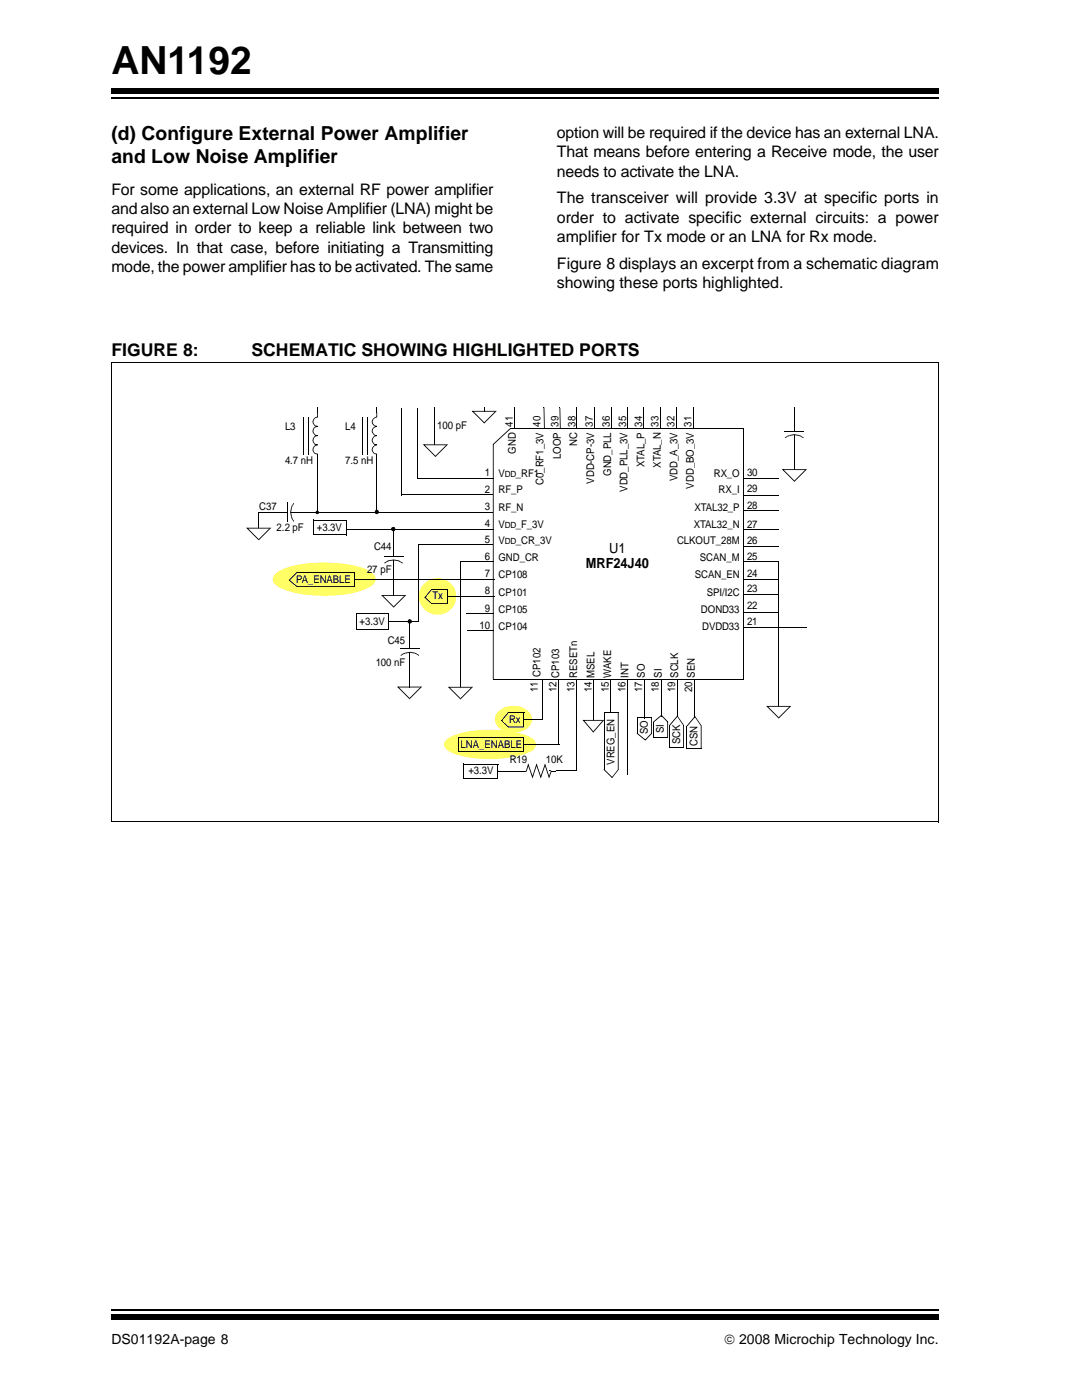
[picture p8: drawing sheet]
<svg xmlns="http://www.w3.org/2000/svg" width="216mm" height="279mm" viewBox="0 0 216 279" stroke-linecap="round" stroke-linejoin="round" font-family="sans-serif">
<path d="M22.2 19.6h165.1" fill="none" stroke="#000" stroke-width=".34"/>
<path d="M22.2 17.7h165.1v1.1h-165.1z" fill="#000"/>
<path d="M22.2 260.3h165.1v6h-165.1z" fill="#fff"/>
<path d="M22.2 261.4h165.1" fill="none" stroke="#000" stroke-width=".34"/>
<path d="M22.2 262.4h165.1v1h-165.1z" fill="#000"/>
<g fill="#ffff65">
<path d="M89.3 147.5a16 16 0 0 1 8.5-1.8 18.1 18.1 0 0 1 8.1 1.6 1.3 1.3 0 0 1 .8 1.8 6.1 6.1 0 0 1-3.8 1.8 26 26 0 0 1-11.9-.4 2.76 2.76 0 0 1-2.3-2l.2-.5z" fill-rule="evenodd"/>
<path d="M99.3 142.3a4.4 4.4 0 0 1 6.5 .2 2.15 2.15 0 0 1-1.1 3.1 4.6 4.6 0 0 1-5.4-.8 1.87 1.87 0 0 1 0-2.5z" fill-rule="evenodd"/>
<path d="M55.1 114.5a9.7 9.7 0 0 1 4.9-1.8 27.1 27.1 0 0 1 13.1 1 2.28 2.28 0 0 1 1.8 1.9 1.79 1.79 0 0 1-1.2 1.5 19.5 19.5 0 0 1-9 1.7 17.7 17.7 0 0 1-9.5-2.1 1.39 1.39 0 0 1-.6-1.5z" fill-rule="evenodd"/>
<circle cx="87.3" cy="119" r="3.6"/>
</g>
<g fill="#ffff65">
<path d="M89 147.7a13.4 13.4 0 0 1 7.6-2 19.1 19.1 0 0 1 9.4 1.5 1.49 1.49 0 0 1 .9 1.3l-.1 .1-.4-.9-1.1-.6a23.1 23.1 0 0 0-11.1-1.1h.1a11.2 11.2 0 0 0-5.2 1.8l-.3 .5v.5l.6 .8 .9 .5 1.1 .4 2.8 .6a23.5 23.5 0 0 0 11.1-1l.8-.5 .5-.5 .2-.6 .1 .1-.3 .9a4.5 4.5 0 0 1-2.3 1.2 24.6 24.6 0 0 1-13.9-.4 2.07 2.07 0 0 1-1.8-2z"/>
<path d="M106.8 148.5l.1 .1z"/>
<path d="M99.4 142.1a4.4 4.4 0 0 1 6.5 .4l.3 1.1h-.2l-.3-1-1.2-1.1a5.1 5.1 0 0 0-2.8-.4l-1.2 .4-1 .7-.5 .8-.1 .6 .3 .9 .7 .8 1.8 .7a5.1 5.1 0 0 0 2.8-.4l.9-.7 .3-.4 .3-.9h.2a3.3 3.3 0 0 1-3.6 2.6 3.5 3.5 0 0 1-3.8-2.1v-1.1z"/>
<path d="M106 143.6h.2z"/>
<path d="M84.2 117a3.7 3.7 0 0 1 4.1-1.5 3.7 3.7 0 0 1 2.7 3.5h-.2l-.2-1.3-.8-1.1-1.1-.8-1.4-.3-.7 .1-1.3 .5-.9 1-.4 .6-.2 1.3 .2 1.4 .8 1.1 1.1 .7 1.4 .3 1.4-.3 1.1-.7 .8-1.1 .2-1.4h.2a3.7 3.7 0 0 1-4.7 3.5 3.7 3.7 0 0 1-2.1-5.5z"/>
<path d="M90.8 119h.2z"/>
<path d="M54.9 114.6a13.5 13.5 0 0 1 7.5-2.3 24.3 24.3 0 0 1 10.8 1.4 2.9 2.9 0 0 1 1.7 1.5l.1 .4h-.2l-.4-1-1.2-.8a25.9 25.9 0 0 0-12.5-1.1 12.7 12.7 0 0 0-5.4 1.7l-.5 .6-.2 .6 .2 .6 .5 .6 1 .5 1.2 .5 3.2 .7a25.8 25.8 0 0 0 12.5-1.2l1.2-.8 .2-.3 .2-.6h.2l-.2 .7-.3 .3a7.8 7.8 0 0 1-4.1 1.8 27 27 0 0 1-14.2-.9l-1-.6a1.4 1.4 0 0 1-.3-2.3z"/>
<path d="M74.8 115.6h.2z"/>
</g>
<g fill="none" stroke="#000" stroke-width=".2">
<path d="M63.4 91v11.3M80.2 81.4v17.4M80.2 98.7h18.1M83.3 95.5h15M83.4 81.5v13.9M86.8 81.2v7.4M101.9 85.5h46.6M102.6 81.3v4.1M115.1 81.3v4.2M118.7 81.3v4M122 81.3v4.2M125.1 81.2v4.3"/>
<path d="M128.4 81.3v4M131.7 81.3v4.2M135 81.3v4.2M138.4 81.3v4M148.4 85.5v50.2M148.5 98.8h6.9M51.5 102.3v3.4M59.6 102.3h38.7M62.5 106.8h6.7M62.6 103.8h6.7M62.6 103.8v3M69.1 105.6h29.4"/>
<path d="M69.2 103.8v3M70.8 115.6h27.8M83.4 108.7h14.9M83.5 108.6v15.3M89.3 119h9.3M98.4 112.1h-6.6v25.2M148.4 112.1h6.9M148.4 109.1h6.9M148.4 115.7h6.9M148.5 101.9h6.8M148.5 105.6h6.9M148.5 118.7h6.8"/>
<path d="M155.3 112.1v29M71.1 125.6h6.4M71.2 122.5h6.4M71.2 122.4v3.2M77.5 122.5v3.1M77.6 124h5.9M93.1 122.4h5.2M93.2 125.9h5.2M98.3 135.6h50.1M108.2 135.5v8.1M111.5 135.6v13.1M115.1 135.6v18.3"/>
<path d="M118.4 135.6v8.4M121.9 135.6v6.6M125.3 135.6v19M128.6 135.5v7.8M131.9 135.7v7.3M135.1 135.5v7.4M138.5 135.5v7.7M148.5 122.3h6.8M148.5 125.3h12.5M92.5 155.3h6.9M92.6 152.5h6.8M92.6 152.4v2.9"/>
<path d="M99.4 152.5v2.9M104.4 148.6h7.4M104.6 143.6h3.7M109.6 153.8h5.5"/>
</g>
<g fill="#000">
<path d="M63.3 90.9l.2 .1zM80.1 98.8h.2zM83.3 95.4l.1 .1zM86.7 88.6l.2 .1zM98.3 98.6l.1 .2zM98.3 95.4l.1 .2zM102.5 85.4l.2 .1zM108.5 81.2l.1 .1zM108.5 85.4l.2 .1zM111.6 81.3l.2 .1zM111.7 85.5l.2 .1zM115 85.5l.2 .1z"/>
<path d="M118.6 85.3l.1 .1zM121.9 85.5l.1 .1zM125.1 85.5l.1 .1zM128.4 85.3l.1 .1zM131.6 85.5l.2 .1zM134.9 85.5l.1 .1zM138.3 85.3l.2 .1zM148.5 98.8v.1zM51.4 102.2l.2 .1zM83.4 108.5l.2 .1zM91.7 112.1h.2zM98.3 102.2l.1 .2z"/>
<path d="M98.3 108.6l.1 .2zM98.4 112.1l.1 .1zM98.5 105.5l.1 .2zM98.6 115.5v.2zM98.6 118.9v.2zM148.3 112l.1 .2zM148.3 109l.1 .1zM148.3 115.6l.1 .1zM148.4 101.8l.1 .2zM148.5 105.5v.2zM148.5 118.6v.2zM155.2 112l.2 .1z"/>
<path d="M83.5 123.9l.1 .1zM98.3 88.6l3.6-3.2v.2l-3.4 3.1-.1-.1h.1v47h-.2zM98.3 122.3l.1 .2zM148.4 122.2l.1 .2zM148.5 125.2v.2z"/>
</g>
<path d="M108.6 81.3v4.1M111.8 81.4v4.1" fill="none" stroke="#000" stroke-width=".25"/>
<g fill="#fff">
<path d="M104.4 153.8l.1 .1z"/>
<path d="M105.4 152.4l.9 2.7h-.1l.9-2.8 .9 2.9-.2-.1 1-2.8 .8 2.8v.3l-.9-2.8h.1l-.9 2.8-.9-2.8 .1-.1-.8 2.9-1-2.7h.2l-.4 1.2h-.6v-.1h.5l.1 .1-.2-.1z"/>
<path d="M109.9 153.8l.1 .1-.4 1.3-.1-.1z"/>
<path d="M109.9 153.8h.9v.1h-.9z"/>
<path d="M104.1 153.8h6.9v.2h-6.9z"/>
</g>
<path d="M105.4 152.6l.9 2.5 .8-2.5 .8 2.5 .9-2.5 .8 2.5 .4-1.2-5-.1z" fill-rule="evenodd" fill="#fff"/>
<path d="M99.5 153.8v.2zM104.9 153.8l.2 .2zM105.4 152.4l.9 2.7h-.1l.9-2.7 .9 2.7h-.2l1-2.7v.3l-.9 2.7-.9-2.7 .1-.1-.8 2.8-1-2.7 .2-.1-.4 1.3-.2-.1zM104.9 153.9h.2zM108.7 152.7l.1-.1 .8 2.5v.3zM109.9 153.9l.2 .1-.5 1.1h-.1zM109.9 153.8l.2 .2zM110 153.8h.9v.2h-.9zM109.9 153.9h.2zM110.8 153.9h.2z" fill="#000"/>
<path d="M99.5 153.9h5.5" fill="none" stroke="#000" stroke-width=".2"/>
<g fill="#fff">
<path d="M72.4 83.2h2.6v7.4h-2.6z"/>
<path d="M72.4 83.1h2.7v.2h-2.7z"/>
<path d="M74.9 83.2h.2v7.5h-.2z"/>
<path d="M72.3 90.5h2.7v.2h-2.7z"/>
<path d="M72.3 83.1h.2v7.5h-.2z"/>
</g>
<path d="M72.4 83.1v7.6M73.3 83.1v7.6" fill="none" stroke="#000" stroke-width=".2"/>
<path d="M75.1 81.3h.2v1.1h-.2z" fill="#000"/>
<path d="M75.2 82.3v9.3v-1a.93 .93 0 0 1-.9-.9 .93 .93 0 0 1 .9-.9 .91 .91 0 0 1-.9-.9 .91 .91 0 0 1 .9-.9 .93 .93 0 0 1-.9-1 .93 .93 0 0 1 .9-.9 .93 .93 0 0 1-.9-.9 .93 .93 0 0 1 .9-1z" fill-rule="evenodd" fill="#fff"/>
<path d="M75.1 82.2l.2 .1zM75.1 90.6h.2v1.1h-.2zM75.1 82.3h.2v.9l-.7 .4-.3 .6 .3 .6 .6 .2v.2l-.6 .2-.3 .7 .3 .5 .6 .3v.1l-.6 .3-.3 .6 .3 .6 .6 .2v.2l-.6 .2-.3 .6 .3 .6 .6 .3h-.1l.1 .1a1.02 1.02 0 0 1-1-1 1.02 1.02 0 0 1 1-1v.2a1 1 0 0 1-1-1 1 1 0 0 1 1-1v.1a1.02 1.02 0 0 1-1-1 1.02 1.02 0 0 1 1-1v.2a1.02 1.02 0 0 1-1-1 1.02 1.02 0 0 1 1-1.1l-.1 .1z" fill="#000"/>
<path d="M75.2 91.4v10.8" fill="none" stroke="#000" stroke-width=".2"/>
<g fill="#fff">
<path d="M60.6 83.2h2.5v7.4h-2.5z"/>
<path d="M60.6 83.1h2.6v.2h-2.6z"/>
<path d="M63 83.2h.2v7.5h-.2z"/>
<path d="M60.5 90.5h2.6v.2h-2.6z"/>
<path d="M60.5 83.1h.2v7.5h-.2z"/>
</g>
<path d="M60.6 83.1v7.6M61.5 83.1v7.6" fill="none" stroke="#000" stroke-width=".2"/>
<path d="M63.3 81.3h.2v1.1h-.2z" fill="#000"/>
<path d="M63.4 82.3v9.3v-1a.93 .93 0 0 1-1-.9 .93 .93 0 0 1 1-.9 .91 .91 0 0 1-1-.9 .91 .91 0 0 1 1-.9 .93 .93 0 0 1-1-1 .93 .93 0 0 1 1-.9 .93 .93 0 0 1-1-.9 .93 .93 0 0 1 1-1z" fill-rule="evenodd" fill="#fff"/>
<path d="M63.3 82.2l.2 .1zM63.3 90.6h.2v1.1h-.2zM63.3 91.4h.2v1.1h-.2zM63.3 82.3h.2v.9l-.8 .4-.2 .6 .2 .6 .7 .2v.2l-.7 .2-.2 .7 .2 .5 .7 .3v.1l-.4 .1-.3 .2-.2 .6 .2 .6 .3 .2h.4v.2l-.6 .2-.3 .6 .2 .6 .7 .3h-.1l.1 .1a1.02 1.02 0 0 1-1-1 1.02 1.02 0 0 1 1-1v.2a1 1 0 0 1-1-1 1 1 0 0 1 1-1v.1a1.02 1.02 0 0 1-1-1 1.02 1.02 0 0 1 1-1v.2a1.02 1.02 0 0 1-1-1 1.02 1.02 0 0 1 1-1.1l-.1 .1z" fill="#000"/>
<path d="M49.3 105.4h4.6l-2.3 2.3z" fill="#fff"/>
<path d="M49.1 105.3h5l-.1 .2h-4.7v-.2l2.4 2.4-.1 .1zM51.6 107.7l2.2-2.3 .2 .1-2.3 2.3z" fill="#000"/>
<path d="M76.2 118.8h4.6l-2.3 2.3z" fill="#fff"/>
<path d="M78.5 121.1l2.3-2.3 .1 .1-2.3 2.4zM76 118.7h5.1l-.2 .2h-4.7v-.2l2.4 2.4-.1 .1z" fill="#000"/>
<path d="M79.4 137.1h4.6l-2.3 2.3z" fill="#fff"/>
<path d="M79.2 137h5l-.1 .2h-4.7v-.2l2.4 2.4-.1 .1zM81.7 139.4l2.2-2.3 .2 .1-2.4 2.4z" fill="#000"/>
<path d="M89.6 137.2h4.5l-2.2 2.2z" fill="#fff"/>
<path d="M89.4 137.1h5l-.2 .1h-4.6v-.1l2.3 2.3-.1 .1zM91.8 139.4l2.3-2.3 .1 .1-2.3 2.4z" fill="#000"/>
<path d="M84.6 88.8h4.6l-2.3 2.3z" fill="#fff"/>
<path d="M84.4 88.7h5l-.2 .2h-4.6v-.2l2.4 2.3-.2 .1zM86.8 91l2.3-2.3 .1 .2-2.3 2.3z" fill="#000"/>
<path d="M94.3 82.1h4.6l-2.3 2.3z" fill="#fff"/>
<path d="M94.1 82h5l-.1 .2h-4.7v-.2l2.4 2.3-.1 .2zM96.6 84.3l2.2-2.3 .2 .2-2.4 2.3z" fill="#000"/>
<path d="M116.4 143.8h4l-2 2.2z" fill="#fff"/>
<path d="M116.2 143.7h4.4l-.2 .1h-4v-.1l2 2.3-.1 .1zM120.3 143.7l.1 .1-2 2.4-.1-.2z" fill="#000"/>
<path d="M153.1 141h4.5l-2.2 2.3z" fill="#fff"/>
<path d="M152.9 140.9h5l-.2 .2h-4.6v-.2l2.3 2.3-.1 .1zM155.3 143.2l2.3-2.3 .1 .2-2.3 2.3z" fill="#000"/>
<path d="M156.2 93.7h4.6l-2.3 2.3z" fill="#fff"/>
<path d="M156 93.6h5l-.1 .2h-4.7v-.2l2.4 2.4-.1 .1zM158.5 96l2.2-2.3 .2 .1-2.4 2.4z" fill="#000"/>
<path d="M76.7 111.1h3.7v1.2a3.1 3.1 0 0 0-3.7 0z" fill-rule="evenodd" fill="#fff"/>
<g fill="#fff">
<path d="M76.7 111h3.8v.2h-3.8z"/>
<path d="M76.6 112.3l.4-.3v.1v-.1l.4-.2 .3-.1 .1 .1-.1-.1 .3-.1h.7l.9 .2 .3 .1-.1 .2 .1-.2 .2 .1-.1-.1 .4 .4-.1 .1v-1.3h.2v1.4l-.5-.4 .1-.1v.1l-.6-.2 .1-.1v.1l-.3-.1 .1-.1-.1 .1h-.3v-.2v.2h-.3v-.2v.2h-.7v-.2v.2l-.5 .1-.1-.1 .1 .1-.3 .2-.1-.2 .1 .2-.6 .3z"/>
<path d="M76.6 111h.1v1.3h-.1z"/>
</g>
<g fill="#000">
<path d="M76.6 110.9l.1 .2zM76.7 112.3l.4-.3 .1 .2-.4 .2zM76.7 112.4h.1zM77.1 112l.5-.2v.2l-.4 .2zM77.6 111.8l.9-.1 .1 .1-1 .2zM78.4 111.8l.2 .1zM78.4 111.9h.2v1.2h-.2zM78.4 105.5l.2 .1zM78.4 112.8l.2 .1zM78.6 111.7l.9 .1-.1 .2-.9-.2zM78.4 111.8h.2zM79.5 111.8l.4 .2-.1 .2-.4-.2z"/>
<path d="M79.9 112.1l.4 .2v.1l-.5-.2zM80.2 112.4h.2z"/>
</g>
<path d="M76.7 111h3.8M78.5 105.6v5.5M78.5 112.9v6" fill="none" stroke="#000" stroke-width=".2"/>
<path d="M79.9 129.5h3.8v1.2a3 3 0 0 0-3.8 0z" fill-rule="evenodd" fill="#fff"/>
<g fill="#fff">
<path d="M79.9 129.5h3.8v.1h-3.8z"/>
<path d="M79.9 130.7l.3-.2 .1 .1-.1-.1 .4-.2h-.3l.6-.2 1-.1 1.2 .3-.4-.2 1 .6-.1 .1v-1.3h.1v1.4l-.4-.3 .1-.1-.1 .1-.2-.1v-.2v.2l-.3-.2 .1-.1-.1 .1h-.2v-.2v.2l-.3-.1v-.2v.2h-.3v-.2v.2h-.4v-.2v.2h-.4v-.2l.1 .2-.3 .1-.1-.2 .1 .2-.6 .2-.1-.1 .1 .1-.6 .4z"/>
<path d="M79.8 129.5h.2v1.2h-.2z"/>
</g>
<path d="M79.8 129.4l.1 .1zM80 130.7l.4-.3v.2l-.3 .3zM80 130.7v.2zM80.4 130.4l.5-.1v.1l-.5 .2zM80.9 130.3l.9-.2v.2l-.9 .1zM81.7 130.2l.2 .1zM81.7 130.3h.2v1.2h-.2zM81.8 130.1l1 .2-.1 .1-.9-.1zM81.8 130.1v.2zM82.8 130.3l.4 .1-.1 .2-.4-.2zM83.2 130.5l.4 .2-.1 .2-.4-.3zM83.6 130.7v.2z" fill="#000"/>
<path d="M79.9 129.5h3.8M81.8 124v5.5M81.8 131.2v6" fill="none" stroke="#000" stroke-width=".2"/>
<path d="M156.6 86.1h3.8v1.2a3 3 0 0 0-3.8 0z" fill-rule="evenodd" fill="#fff"/>
<g fill="#fff">
<path d="M156.6 86h3.8v.2h-3.8z"/>
<path d="M156.5 86l.2 .1v1.2h-.2l.4-.3 .1 .2-.1-.2 .2-.1 .3-.1v.2l-.1-.2 .3-.1 .8-.1 1.5 .3-.5-.2 1 .5-.1 .2v-1.3h.1v1.4l-.4-.3 .1-.2-.1 .2-.2-.2 .1-.1-.1 .1-.3-.1 .1-.2v.2l-.3-.1v-.1v.1h-.3v-.2v.2l-.3-.1v-.1v.1h-.4v-.1v.1l-.4 .1v-.2l.1 .2h-.3l-.1-.1 .1 .1-.6 .2v-.1v.1l-.6 .5z"/>
</g>
<path d="M156.5 86h3.9M158.5 81.3v4.8M158.5 87.8v6" fill="none" stroke="#000" stroke-width=".2"/>
<path d="M156.6 87.3l.5-.3v.2l-.4 .2zM156.7 87.2v.2zM157.1 87l.4-.2 .1 .2-.5 .2zM157.5 86.8l1-.1v.1l-.9 .2zM158.4 86.8h.1v1.3h-.1zM158.5 86.7l1 .1-.1 .2-.9-.2zM158.5 86.7v.1zM159.5 86.8l.4 .2v.2l-.5-.2zM159.9 87l.4 .3-.1 .1-.4-.2zM160.3 87.2v.2z" fill="#000"/>
<path d="M57.3 100.4h1.2a3 3 0 0 0 0 3.7h-1.1z" fill-rule="evenodd" fill="#fff"/>
<path d="M57.2 100.3h1.5l-.3 .5-.1-.1 .1 .1-.1 .2-.2-.1 .2 .1-.1 .2h-.2h.2l-.1 .3-.2-.1 .2 .1-.1 .3-.1-.1h.1v.4h-.2h.2v.3h-.2h.2v.4h-.1h.1l.1 .2-.2 .1 .2-.1 .2 .6-.1 .1 .1-.1 .4 .6h-1.4l.1-.2h1.1v.2l-.2-.4 .1-.1-.1 .1-.2-.3 .1 .2-.3-.6-.1-1.1 .3-1.1-.2 .4 .6-1 .1 .1-1.3 .1v-.2l.1 3.8h-.1z" fill="#fff"/>
<g fill="none" stroke="#000" stroke-width=".2">
<path d="M22.3 72.4h165M22.3 72.3v91.7M187.2 72.4v91.7M148.5 95.5h6.8M51.6 102.2h5.8M57.3 100.3v3.9M59.3 114.2h11.5M70.7 114.2v2.9M86.1 117.6h3.2M89.2 117.6v2.9M91.4 150h13.1M91.5 147.1v2.9"/>
<path d="M91.5 147.2h13.1M101.4 142.2h3.2M104.5 142.2v3M104.5 147.2v2.9M120.5 142.1v11.5M120.5 142.2h2.9M127.1 143.1v3.2M127.1 143.2h3M130.4 147.2h2.9M130.4 144.1v3.1M133.6 149.3h2.9M133.6 144.8v4.6"/>
<path d="M137.1 149.4h2.9M137.1 144.9v4.5M22.2 164h165"/>
</g>
<g fill="#000">
<path d="M96.6 81.2h.1v.9h-.1zM148.4 95.4l.1 .2zM58.1 101.3h.2l-.2 .9h-.2zM57.9 102.2h.2zM58 102.1h1.4v.2h-1.4zM58.3 100.8l.1 .1-.1 .4h-.2zM57.9 102.2h.2l.2 .9-.2 .1zM58.1 103.2l.2-.1 .1 .5h-.1zM58.5 100.4l.2 .1-.3 .4-.1-.1zM58.3 103.6h.1l.3 .4-.2 .1zM58.5 100.5h.2zM58.5 104h.2z"/>
<path d="M59.1 102.1h1.9v.2h-1.9zM63.1 102h.4l.2 .3h-.2v-.2h-.2l-.2 .2 .2 .1 .2-.2 .2 .1-.2 .2-.3 .1-.2-.1-.1-.2zM63.5 102.2l.2 .1zM59.3 114.1l.1 .2-1.6 1.6-.1-.2 1.7 1.3-.2 .1 .1-.1h11.4v.1h-11.5l-1.6-1.3zM74.9 101.9l.2-.2 .4 .2 .1 .3h-.2v-.2l-.3-.1-.2 .3 .3 .2 .2-.2h.2l-.1 .3-.4 .1-.3-.2v-.2zM75.4 102.2h.2zM78.1 105.3l.4-.1h.3l.1 .4h-.2v-.2l-.2-.1-.3 .3 .3 .3 .2-.3h.2l-.1 .3-.3 .1-.3-.1-.2-.3zM78.7 105.6h.2zM81.4 123.7l.4-.1 .3 .1 .1 .3-.2 .1-.3-.4-.2 .3 .1 .3 .4-.1v-.2l.2 .1-.2 .3-.3 .1-.3-.2-.1-.3zM82 124l.2 .1zM86.1 117.5l.1 .2-1.3 1.6-.1-.1 1.4 1.2-.1 .1v-.1h3.1v.1h-3.1l-1.4-1.2zM101.4 142.1l.1 .2-1.3 1.6-.2-.1 1.5 1.2-.2 .2 .1-.2h3.1v.2h-3.2l-1.4-1.4z"/>
<path d="M123.3 142.2h.1v11.4l-1.3 1.7-1.7-1.7 .2-.1 1.6 1.6-.1 .1 1.2-1.7 .1 .1h-.1zM129.9 143.2h.2v3.2l-1.4 1.4-1.7-1.5h.2l1.6 1.3-.1 .1 1.3-1.4 .1 .1-.2-.1zM130.3 144.1l1.7-1.4 1.3 1.3v3.2h-.2v-3.1l.2-.1-.1 .1-1.3-1.4 .1 .1-1.5 1.3zM135.1 142.9l.1 .1-1.6 1.9-.1-.1 1.7-2 1.3 1.9v4.6h-.2v-4.5l.2-.1-.1 .1zM138.6 143l.1 .1-1.5 1.8h-.2l1.7-2 1.3 1.9v4.6h-.2v-4.5l.2-.1-.1 .1z"/>
</g>
<g fill="#000">
<path d="M63.1 102.1h.4v.3h-.4z" fill-rule="evenodd"/>
<path d="M74.9 101.9l.3-.1 .2 .1v.5l-.2 .1-.3-.1z" fill-rule="evenodd"/>
<path d="M78.2 105.3h.5v.5l-.2 .2-.3-.2-.1-.2z" fill-rule="evenodd"/>
<circle cx="81.8" cy="124" r=".37"/>
</g>
<text font-size="7.7" x="22.2" y="14.7">AN1192</text>
<g font-size="3.9">
<text x="22.2" y="28">(d) Configure External Power Amplifier</text>
<text x="22.2" y="32.6">and Low Noise Amplifier</text>
</g>
<g font-size="3.5">
<text x="22.2" y="71.1">FIGURE 8:</text>
<text x="50.2" y="71.1">SCHEMATIC SHOWING HIGHLIGHTED PORTS</text>
</g>
<g font-size="3.2">
<text x="111.1" y="27.5">option will be required if the device has an external LNA.</text>
<text x="111.1" y="31.4">That means before entering a Receive mode, the user</text>
<text x="111.1" y="35.3">needs to activate the LNA.</text>
<text x="22.2" y="38.8">For some applications, an external RF power amplifier</text>
<text x="111.1" y="40.6">The transceiver will provide 3.3V at specific ports in</text>
<text x="22.2" y="42.7">and also an external Low Noise Amplifier (LNA) might be</text>
<text x="22.2" y="46.6">required in order to keep a reliable link between two</text>
<text x="111.1" y="44.4">order to activate specific external circuits: a power</text>
<text x="22.2" y="50.5">devices. In that case, before initiating a Transmitting</text>
<text x="111.1" y="48.3">amplifier for Tx mode or an LNA for Rx mode.</text>
<text x="111.1" y="53.6">Figure 8 displays an excerpt from a schematic diagram</text>
<text x="22.2" y="54.3">mode, the power amplifier has to be activated. The same</text>
<text x="111.1" y="57.5">showing these ports highlighted.</text>
</g>
<g font-size="2.8">
<text x="116.9" y="113.4">MRF24J40</text>
<text x="121.6" y="110.4">U1</text>
<text x="22.2" y="268.1">DS01192A-page 8</text>
<text x="144.5" y="268.1">© 2008 Microchip Technology Inc.</text>
</g>
<g font-size="2.1">
<text x="56.9" y="85.8">L3</text>
<text x="68.9" y="85.8">L4</text>
<text x="87.2" y="85.6">100 pF</text>
<text x="102.3" y="85.2" transform="rotate(-90 102.3 85.2)">41</text>
<text x="107.9" y="85.2" transform="rotate(-90 107.9 85.2)">40</text>
<text x="111.5" y="85.2" transform="rotate(-90 111.5 85.2)">39</text>
<text x="114.8" y="85.2" transform="rotate(-90 114.8 85.2)">38</text>
<text x="115.2" y="89.1" transform="rotate(-90 115.2 89.1)">NC</text>
<text x="118.3" y="85.2" transform="rotate(-90 118.3 85.2)">37</text>
<text x="121.7" y="85.2" transform="rotate(-90 121.7 85.2)">36</text>
<text x="125" y="85.2" transform="rotate(-90 125 85.2)">35</text>
<text x="128.1" y="85.2" transform="rotate(-90 128.1 85.2)">34</text>
<text x="131.4" y="85.2" transform="rotate(-90 131.4 85.2)">33</text>
<text x="134.6" y="85.2" transform="rotate(-90 134.6 85.2)">32</text>
<text x="138" y="85.2" transform="rotate(-90 138 85.2)">31</text>
<text x="56.9" y="92.5">4.7 nH</text>
<text x="68.9" y="92.5">7.5 nH</text>
<text x="96.7" y="94.9">1</text>
<text x="99.5" y="95.1">V</text>
<text x="102.9" y="90.6" transform="rotate(-90 102.9 90.6)">GND</text>
<text x="103" y="95.1">_RF1</text>
<text x="111.9" y="91.6" transform="rotate(-90 111.9 91.6)">LOOP</text>
<text x="122" y="95" transform="rotate(-90 122 95)">GND_PLL</text>
<text x="128.6" y="93.3" transform="rotate(-90 128.6 93.3)">XTAL_P</text>
<text x="131.9" y="93.3" transform="rotate(-90 131.9 93.3)">XTAL_N</text>
<text x="142.4" y="95.1">RX_O</text>
<text x="149.1" y="95">30</text>
<text x="51.7" y="101.8">C37</text>
<text x="96.7" y="98.3">2</text>
<text x="96.7" y="101.8">3</text>
<text x="99.5" y="98.5">RF_P</text>
<text x="99.5" y="101.9">RF_N</text>
<text x="108.5" y="96.8" transform="rotate(-90 108.5 96.8)">C0_RF1_3V</text>
<text x="118.5" y="96.6" transform="rotate(-90 118.5 96.6)">VDD-CP-3V</text>
<text x="125.2" y="98.1" transform="rotate(-90 125.2 98.1)">VDD_PLL_3V</text>
<text x="135.2" y="96" transform="rotate(-90 135.2 96)">VDD_A_3V</text>
<text x="138.5" y="97.5" transform="rotate(-90 138.5 97.5)">VDD_BO_3V</text>
<text x="138.6" y="102">XTAL32_P</text>
<text x="143.4" y="98.5">RX_I</text>
<text x="149.1" y="98.3">29</text>
<text x="149.1" y="101.5">28</text>
<text x="55.2" y="106">2.2 pF</text>
<text x="63.2" y="106">+3.3V</text>
<text x="96.7" y="105.2">4</text>
<text x="99.5" y="105.4">V</text>
<text x="103" y="105.4">_F_3V</text>
<text x="138.4" y="105.4">XTAL32_N</text>
<text x="149.1" y="105.3">27</text>
<text x="74.6" y="109.8">C44</text>
<text x="96.7" y="108.3">5</text>
<text x="96.7" y="111.8">6</text>
<text x="99.5" y="108.5">V</text>
<text x="99.5" y="112">GND_CR</text>
<text x="103" y="108.5">_CR_3V</text>
<text x="135.1" y="108.5">CLKOUT_28M</text>
<text x="139.7" y="112">SCAN_M</text>
<text x="149.1" y="108.5">26</text>
<text x="149.1" y="111.8">25</text>
<text x="59.1" y="116.3">PA_ENABLE</text>
<text x="73.2" y="114.3">27 pF</text>
<text x="86.3" y="119.6">Tx</text>
<text x="96.7" y="115.1">7</text>
<text x="96.7" y="118.6">8</text>
<text x="99.5" y="115.4">CP108</text>
<text x="99.5" y="118.9">CP101</text>
<text x="138.6" y="115.4">SCAN_EN</text>
<text x="141.1" y="118.9">SPI/I2C</text>
<text x="149.1" y="115.1">24</text>
<text x="149.1" y="118.2">23</text>
<text x="71.8" y="124.8">+3.3V</text>
<text x="95.7" y="125.4">10</text>
<text x="96.7" y="122.1">9</text>
<text x="99.5" y="122.3">CP105</text>
<text x="99.5" y="125.7">CP104</text>
<text x="139.9" y="122.3">DOND33</text>
<text x="140.1" y="125.8">DVDD33</text>
<text x="149.1" y="121.6">22</text>
<text x="149.1" y="124.8">21</text>
<text x="77.4" y="128.5">C45</text>
<text x="75" y="133">100 nF</text>
<text x="107.9" y="135.1" transform="rotate(-90 107.9 135.1)">CP102</text>
<text x="111.5" y="135.3" transform="rotate(-90 111.5 135.3)">CP103</text>
<text x="115.2" y="135.3" transform="rotate(-90 115.2 135.3)">RESETn</text>
<text x="118.6" y="135.3" transform="rotate(-90 118.6 135.3)">MSEL</text>
<text x="122" y="135.3" transform="rotate(-90 122 135.3)">WAKE</text>
<text x="125.4" y="135.3" transform="rotate(-90 125.4 135.3)">INT</text>
<text x="128.7" y="135.3" transform="rotate(-90 128.7 135.3)">SO</text>
<text x="132" y="135.3" transform="rotate(-90 132 135.3)">SI</text>
<text x="135.3" y="135.3" transform="rotate(-90 135.3 135.3)">SCLK</text>
<text x="138.6" y="135.3" transform="rotate(-90 138.6 135.3)">SEN</text>
<text x="107.3" y="138" transform="rotate(-90 107.3 138)">11</text>
<text x="111" y="138.2" transform="rotate(-90 111 138.2)">12</text>
<text x="114.6" y="138.2" transform="rotate(-90 114.6 138.2)">13</text>
<text x="118.1" y="138.2" transform="rotate(-90 118.1 138.2)">14</text>
<text x="121.5" y="138.2" transform="rotate(-90 121.5 138.2)">15</text>
<text x="124.8" y="138.2" transform="rotate(-90 124.8 138.2)">16</text>
<text x="128.1" y="138.2" transform="rotate(-90 128.1 138.2)">17</text>
<text x="131.5" y="138.2" transform="rotate(-90 131.5 138.2)">18</text>
<text x="134.7" y="138.2" transform="rotate(-90 134.7 138.2)">19</text>
<text x="138.1" y="138.2" transform="rotate(-90 138.1 138.2)">20</text>
<text x="91.9" y="149.4">LNA_ENABLE</text>
<text x="101.6" y="144.2">Rx</text>
<text x="129.2" y="146.5" transform="rotate(-90 129.2 146.5)">SO</text>
<text x="132.5" y="146.3" transform="rotate(-90 132.5 146.3)">SI</text>
<text x="135.7" y="148.5" transform="rotate(-90 135.7 148.5)">SCK</text>
<text x="139.1" y="148.9" transform="rotate(-90 139.1 148.9)">CSN</text>
<text x="93.5" y="154.6">+3.3V</text>
<text x="101.7" y="152.3">R19</text>
<text x="108.9" y="152.3">10K</text>
<text x="122.6" y="152.6" transform="rotate(-90 122.6 152.6)">VREG_EN</text>
</g>
<g font-size="1.7">
<text x="100.8" y="95.1">DD</text>
<text x="100.8" y="105.4">DD</text>
<text x="100.8" y="108.5">DD</text>
</g>
</svg>
